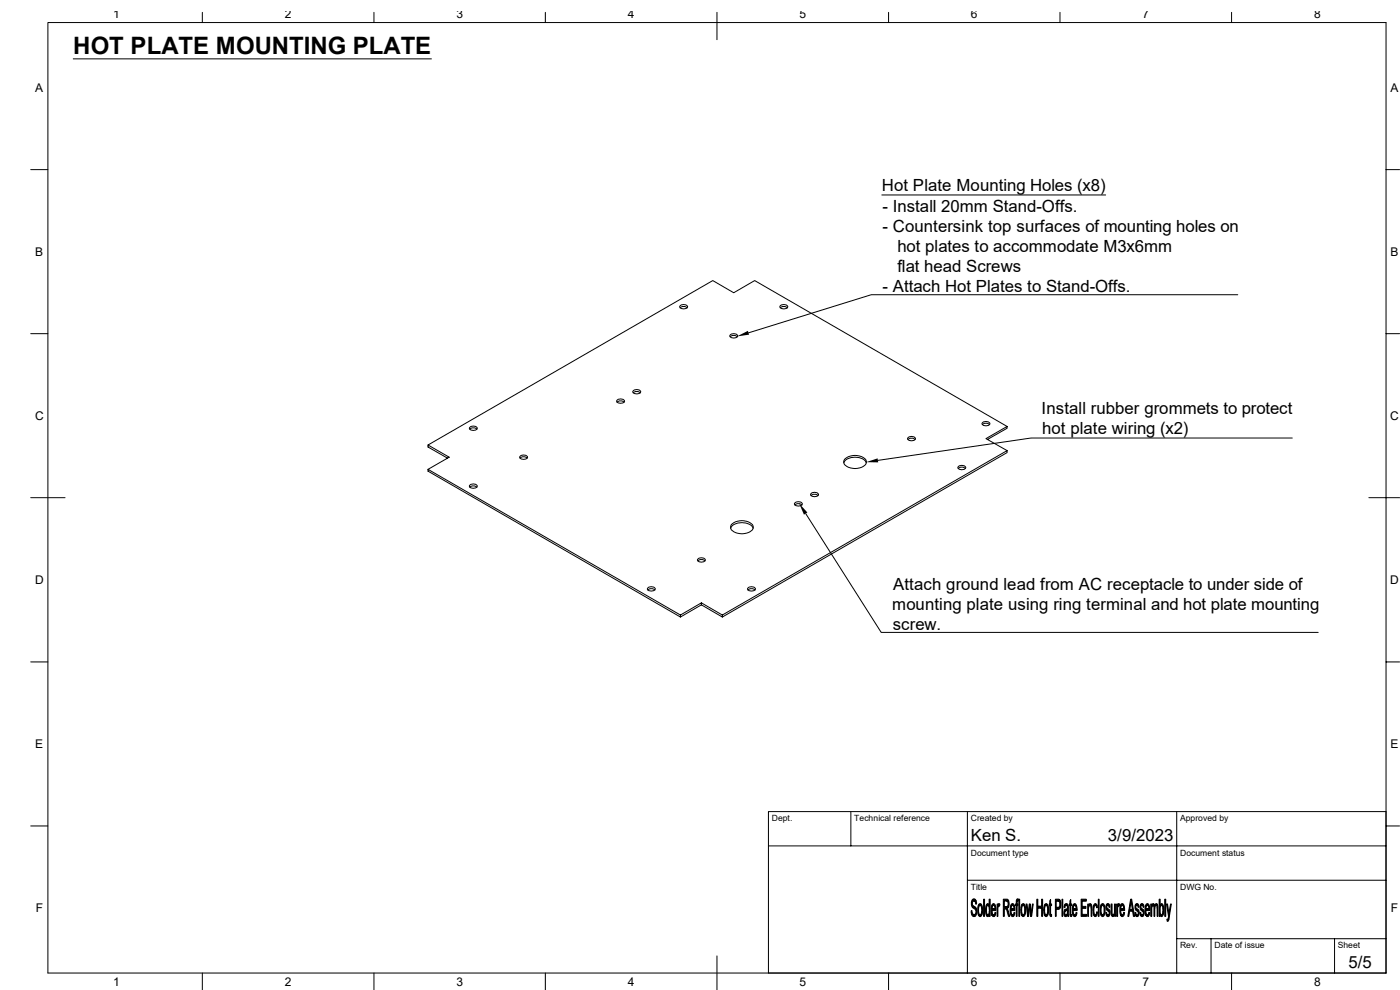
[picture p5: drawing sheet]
<svg xmlns="http://www.w3.org/2000/svg" width="297mm" height="210mm" viewBox="0 0 297 210" stroke-linecap="round" stroke-linejoin="round" font-family="sans-serif">
<g fill="none" stroke="#000" stroke-width=".21">
<path d="M10.2 4.8h283.8v201.6h-283.8zM15.5 12.5h76M42.9 2.6v2.2M79.3 2.6v2.2M115.7 2.6v2.2M152.1 2.6v5.8M188.5 2.6v2.2M224.9 2.6v2.2M261.3 2.6v2.2M6.5 36h3.7M294 36h2.9M187.1 41.4h47.5"/>
<path d="M6.5 70.8h3.7M144.3 65.3a1.13 1.13 0 0 1 1.5 0M144.4 64.8a1.08 1.08 0 0 1 1.5 .3 1 1 0 0 1-1.7 0zM154.9 71.5a1.13 1.13 0 0 1 1.5 0M155 71a1.08 1.08 0 0 1 1.5 .2 1 1 0 0 1-1.7 0zM165.5 65.3a1.13 1.13 0 0 1 1.5 0M165.6 64.8a1.08 1.08 0 0 1 1.5 .3 1 1 0 0 1-1.7 0zM262.6 62.5h-77.8l-26 8.1M294 70.8h2.9M95 97.2l-4.2-2.4v-.4l4.5 2.6-4.5 2.6M99.7 91.1a1.13 1.13 0 0 1 1.5 0M99.7 90.6a1.08 1.08 0 0 1 1.6 .2 1 1 0 0 1-1.7 0z"/>
<path d="M110.3 97.2a1.13 1.13 0 0 1 1.5 0M110.4 96.7a1.08 1.08 0 0 1 1.5 .3 1 1 0 0 1-1.7 0zM130.9 85.3a1.13 1.13 0 0 1 1.5 0M131 84.8a1.08 1.08 0 0 1 1.5 .3 1 1 0 0 1-1.7 0zM134.3 83.4a1.13 1.13 0 0 1 1.5 0M134.4 82.8a1.08 1.08 0 0 1 1.5 .3 1 1 0 0 1-1.7 0zM179 98.2a2.87 2.87 0 0 1 3.6-1l.9 .5 .3 .5M179.2 97.5a3.4 3.4 0 0 1 4.4 0 1.13 1.13 0 0 1-.8 1.6 3.1 3.1 0 0 1-3.8-.8zM192.6 93.3a1.13 1.13 0 0 1 1.5 0M192.7 92.8a1.08 1.08 0 0 1 1.5 .2 1 1 0 0 1-1.7 0zM203.3 99.4a1.13 1.13 0 0 1 1.5 0M203.4 98.9a1.08 1.08 0 0 1 1.5 .3 1 1 0 0 1-1.7 0z"/>
<path d="M208.4 90.1a1.13 1.13 0 0 1 1.5 0M208.5 89.6a1.08 1.08 0 0 1 1.5 .3 1 1 0 0 1-1.7 0zM209.5 93.2l4.2-2.4v-.3l-53.6-31-4.4 2.6-4.5-2.6-60.4 34.9M213.7 90.5l-4.5 2.5 4.5 2.6v.4l-60.5 34.9M213.7 95.6l-60.5 34.9M274.2 92.9h-55.5l-32.4 4.8M6.5 105.6h7.3M99.7 103.4a1.13 1.13 0 0 1 1.5 0M99.7 102.9a1.08 1.08 0 0 1 1.6 .2 1 1 0 0 1-1.7 0zM148 119a1.13 1.13 0 0 1 1.6 0M148.1 118.5a1.08 1.08 0 0 1 1.5 .3 1 1 0 0 1-1.6 0zM155 112.1a2.87 2.87 0 0 1 3.6-1l.9 .5 .3 .5"/>
<path d="M155.2 111.3a3.4 3.4 0 0 1 4.4 0 1.13 1.13 0 0 1-.9 1.7 3.1 3.1 0 0 1-3.7-.9zM168.6 107.1a1.13 1.13 0 0 1 1.5 0M168.7 106.6a1.08 1.08 0 0 1 1.5 .3 1 1 0 0 1-1.7 0zM170.9 109l16 25.2h92.8M172 105.2a1.13 1.13 0 0 1 1.6 0M172.1 104.6a1.08 1.08 0 0 1 1.6 .3 1 1 0 0 1-1.7 0zM290.4 105.6h6.5M137.4 125.2a1.13 1.13 0 0 1 1.5 0M137.5 124.7a1.08 1.08 0 0 1 1.5 .2 1 1 0 0 1-1.7 0zM148.8 128.3l4.4 2.6v-.4l-4.4-2.6v.4l-4.4 2.6M148.8 127.9l-4.4 2.6v.4l-53.6-31v-.3l53.6 30.9M158.7 125.2a1.13 1.13 0 0 1 1.5 0"/>
<path d="M158.7 124.7a1.08 1.08 0 0 1 1.6 .2 1 1 0 0 1-1.7 0zM6.5 140.4h3.7M294 140.4h2.9M6.5 175.2h3.7M163 179.5h131M180.5 172.2v7.3M205.2 172.2v34.2M249.6 172.2v34.2M294 172.2h-131v34.2M294 175.2h2.9M205.2 186.7h88.8M249.6 199.1h44.4"/>
<path d="M256.9 199.1v7.3M283.1 199.1v7.3M42.9 206.4v3.6M79.3 206.4v3.6M115.7 206.4v3.6M152.1 202.8v7.2M188.5 206.4v3.6M224.9 206.4v3.6M261.3 206.4v3.6"/>
</g>
<g fill="#000" stroke="#000" stroke-width=".21">
<path d="M206 193.2h.2a.67 .67 0 0 0 .5 .8h-.5z" fill-rule="evenodd"/>
<path d="M206.3 190.8a.48 .48 0 0 1 .8 .3h-.5a.73 .73 0 0 0-.3 .8 .73 .73 0 0 0 .7 .5l.2 .6v.5a.67 .67 0 0 1-.1 .7 .67 .67 0 0 1-.6 .2l-.3-.4h.5a.8 .8 0 0 0 .3-.8 .8 .8 0 0 0-.7-.7 1.61 1.61 0 0 1 0-1.7z" fill-rule="evenodd"/>
<path d="M206.6 191.1h.5l.1 .7h-.2l-.1-.5z" fill-rule="evenodd"/>
<path d="M207.5 192.1h.4a1.69 1.69 0 0 0 0 2h-.3l-.1-.2z" fill-rule="evenodd"/>
<path d="M207.6 191.9a.43 .43 0 0 1 .6-.1 .43 .43 0 0 1 .2 .5v1.5a.45 .45 0 0 1-.2 .5 .45 .45 0 0 1-.6 0v-.2h.4a1.72 1.72 0 0 0-.1-2h-.3z" fill-rule="evenodd"/>
<path d="M208.7 190.8h.2v3.6h-.2z" fill-rule="evenodd"/>
<path d="M209.3 191.8l.2-.1 .2 .1 .1 .3h-.3a1.79 1.79 0 0 0 .1 2h-.4l-.1-.6v-1.1z" fill-rule="evenodd"/>
<path d="M209.2 194.1h.6a.32 .32 0 0 1-.2 .3 .32 .32 0 0 1-.4-.3z" fill-rule="evenodd"/>
<path d="M209.8 190.8h.3v3.6h-.3v-.3h-.2l.2-.8a1.14 1.14 0 0 0-.3-1.2h.3z" fill-rule="evenodd"/>
<path d="M210.4 192.1h.4l-.2 .2-.1 .5h.8v.4h-.8v.6l.3 .3h-.4l-.1-.3z" fill-rule="evenodd"/>
<path d="M210.6 191.8a.5 .5 0 0 1 .5 .1 .5 .5 0 0 1 .1 .5l.1 .4h-.8h.6l-.2-.6-.5-.1z" fill-rule="evenodd"/>
<path d="M210.4 194.1h.5l.2-.6 .2 .1a.56 .56 0 0 1-.1 .6 .56 .56 0 0 1-.6 .2z" fill-rule="evenodd"/>
<path d="M211.5 191.8h.2v.4h.2l-.2 .4v1.8h-.2z" fill-rule="evenodd"/>
<path d="M211.8 191.8h.3l-.1 .4h-.3z" fill-rule="evenodd"/>
<path d="M212.9 190.8h.8l.3 .3h-.9v1.3h.9l-.3 .3-.6 .1v1.6h-.2z" fill-rule="evenodd"/>
<path d="M213.3 192.8h.4l.5 1.6h-.2l-.5-1.5z" fill-rule="evenodd"/>
<path d="M213.5 191.1h.5l.1 .9-.1 .4h-.9h.4a.7 .7 0 0 0 0-1.3z" fill-rule="evenodd"/>
<path d="M214.5 192.1h.3l-.2 .1-.1 .6h.8v.4h-.8l.1 .6 .2 .3h-.3l-.2-.4v-.8z" fill-rule="evenodd"/>
<path d="M214.5 191.9a.43 .43 0 0 1 .6-.1 .43 .43 0 0 1 .2 .5v.5h-.8h.6l-.1-.6-.5-.1z" fill-rule="evenodd"/>
<path d="M214.5 194.1h.4l.2-.6 .2 .1a.55 .55 0 0 1-.1 .6 .55 .55 0 0 1-.6 .2z" fill-rule="evenodd"/>
<path d="M215.6 191.1h.3l-.1 .7h.2v.3h-.2v2.3h-.2v-2.3h-.2v-.3h.2z" fill-rule="evenodd"/>
<path d="M215.7 190.8l.4-.1v.4h-.5z" fill-rule="evenodd"/>
<path d="M216.2 190.8h.1v3.6h-.1z" fill-rule="evenodd"/>
<path d="M216.7 192.1h.4a1.69 1.69 0 0 0 0 2h-.4l-.1-.2-.1-.9z" fill-rule="evenodd"/>
<path d="M216.8 191.9a.43 .43 0 0 1 .5-.1 .43 .43 0 0 1 .2 .5l.1 1.4a.6 .6 0 0 1-.7 .7l-.2-.3h.4a1.93 1.93 0 0 0 0-2h-.4z" fill-rule="evenodd"/>
<path d="M217.7 191.8h.2l.2 2-.1 .6z" fill-rule="evenodd"/>
<path d="M218.5 191.8l.3 2-.1 .6-.3-2z" fill-rule="evenodd"/>
<path d="M218.4 191.8h.1l-.3 2.6h-.2z" fill-rule="evenodd"/>
<path d="M219 191.8h.2l-.3 2.6h-.2z" fill-rule="evenodd"/>
<path d="M220 190.8h.2v1.4l.8 .5h-.8v1.7h-.2z" fill-rule="evenodd"/>
<path d="M221 190.8h.2v3.6h-.2v-1.7l-.8-.5h.8z" fill-rule="evenodd"/>
<path d="M221.5 192.1h.5a1.69 1.69 0 0 0 0 2h-.4l-.2-.4z" fill-rule="evenodd"/>
<path d="M221.7 191.9a.43 .43 0 0 1 .5-.1 .43 .43 0 0 1 .2 .5v1.4a.6 .6 0 0 1-.6 .7l-.2-.3h.4l.2-.9a1.16 1.16 0 0 0-.2-1.1h-.4z" fill-rule="evenodd"/>
<path d="M222.9 190.8v1h.2v.3h-.2v1.7l.1 .2h-.3v-1.9h-.1v-.3h.1v-.7z" fill-rule="evenodd"/>
<path d="M222.7 194h.4v.4h-.3z" fill-rule="evenodd"/>
<path d="M223.9 190.8h.8l.3 .3-.9 .1v1.3h.9l-.4 .4h-.5v1.5h-.2z" fill-rule="evenodd"/>
<path d="M224.5 191.2h.5v.2v1.1h-.9h.4a.84 .84 0 0 0 .1-1.3z" fill-rule="evenodd"/>
<path d="M225.3 190.8h.2v3.6h-.2z" fill-rule="evenodd"/>
<path d="M225.8 192.1h.4l-.2 .1-.1 .4-.2-.1z" fill-rule="evenodd"/>
<path d="M225.8 193l.6 .1a.59 .59 0 0 0-.5 .4 .59 .59 0 0 0 .2 .6h.3a.4 .4 0 0 1-.5 .3 .4 .4 0 0 1-.2-.6z" fill-rule="evenodd"/>
<path d="M225.9 191.8a.47 .47 0 0 1 .6 0 .47 .47 0 0 1 .2 .6v2h-.2v-.3h-.3l.2-.4 .1-.6-.6-.1a.52 .52 0 0 0 .5-.3 .52 .52 0 0 0-.1-.6h-.5z" fill-rule="evenodd"/>
<path d="M226.1 194.1h.4z" fill-rule="evenodd"/>
<path d="M227.2 190.8v1h.2v.3h-.2v1.8l.1 .1h-.3v-1.9h-.1v-.3h.1v-.7z" fill-rule="evenodd"/>
<path d="M227 194h.4v.4h-.3z" fill-rule="evenodd"/>
<path d="M227.6 192.1h.4l-.2 .1-.1 .6h.8v.4h-.8l.1 .6 .2 .3h-.4l-.1-.2v-1.5z" fill-rule="evenodd"/>
<path d="M227.7 191.9a.43 .43 0 0 1 .5-.1 .43 .43 0 0 1 .2 .5l.1 .5h-.8h.6l-.1-.6-.2-.1h-.4z" fill-rule="evenodd"/>
<path d="M227.6 194.1h.5l.2-.6 .2 .1a.55 .55 0 0 1-.1 .6 .55 .55 0 0 1-.6 .2z" fill-rule="evenodd"/>
<path d="M229.4 190.8h1.1v.4h-.9v1.1h.8v.4h-.8v1.3h.9v.4h-1.1z" fill-rule="evenodd"/>
<path d="M230.8 191.8h.1v.3l.2 .1-.2 .5v1.7h-.1z" fill-rule="evenodd"/>
<path d="M230.9 192.1h.3z" fill-rule="evenodd"/>
<path d="M231.1 191.8a.38 .38 0 0 1 .4 0 .38 .38 0 0 1 .1 .5v2.1h-.1l-.1-2.1-.2-.2h-.3z" fill-rule="evenodd"/>
<path d="M232.2 191.8l.2-.1 .3 .3-.4 .1-.2 .3v1.1l.3 .6h-.4l-.1-.4v-1.2z" fill-rule="evenodd"/>
<path d="M232.7 193.4l.1 .1a.69 .69 0 0 1-.5 .9l-.3-.3 .6-.2z" fill-rule="evenodd"/>
<path d="M232.4 192.1l.3-.1 .1 .5-.2 .1v-.4z" fill-rule="evenodd"/>
<path d="M233 190.8h.2v3.6h-.2z" fill-rule="evenodd"/>
<path d="M233.5 192.1h.4a1.69 1.69 0 0 0 0 2h-.3l-.1-.2z" fill-rule="evenodd"/>
<path d="M233.6 191.9a.43 .43 0 0 1 .6-.1 .43 .43 0 0 1 .2 .5v1.5a.48 .48 0 0 1-.2 .5 .48 .48 0 0 1-.6-.1v-.1h.4a1.93 1.93 0 0 0-.1-2h-.3z" fill-rule="evenodd"/>
<path d="M234.7 192l.3 .1a.58 .58 0 0 0 .4 .9l.1 .3a.75 .75 0 0 1-.6 1.1l-.2-.3h.4a.53 .53 0 0 0 .2-.6 .53 .53 0 0 0-.5-.4l-.2-.5z" fill-rule="evenodd"/>
<path d="M234.6 193.6l.2-.1v.4l.3 .2h-.4z" fill-rule="evenodd"/>
<path d="M234.8 191.8a.47 .47 0 0 1 .6 .1 .47 .47 0 0 1 .1 .5l-.2 .1-.2-.4-.4-.1z" fill-rule="evenodd"/>
<path d="M235.7 191.8h.2v2l.2 .3h.3a.36 .36 0 0 1-.4 .3 .36 .36 0 0 1-.2-.5z" fill-rule="evenodd"/>
<path d="M236.1 194.1l.4-.1z" fill-rule="evenodd"/>
<path d="M236.4 191.8h.2v2.6h-.1v-.4h-.2z" fill-rule="evenodd"/>
<path d="M236.9 191.8h.2v.4h.2l-.2 .4v1.8h-.2z" fill-rule="evenodd"/>
<path d="M237.2 191.8h.3l-.1 .4h-.3z" fill-rule="evenodd"/>
<path d="M237.7 192.1h.4l-.3 .2v.5h.8v.4h-.9l.1 .6 .3 .3h-.4l-.1-.3z" fill-rule="evenodd"/>
<path d="M237.8 191.9a.43 .43 0 0 1 .5-.1 .43 .43 0 0 1 .2 .5l.1 .5h-.8h.6l-.1-.6-.1-.1h-.5z" fill-rule="evenodd"/>
<path d="M237.7 194.1h.5l.2-.6 .2 .1a.58 .58 0 0 1-.1 .6 .58 .58 0 0 1-.6 .2z" fill-rule="evenodd"/>
<path d="M239.9 190.8h.2l-.4 2.1 .6 .4h-.7l-.1 1.1h-.2z" fill-rule="evenodd"/>
<path d="M240.1 190.8l.6 3.6h-.2l-.2-1.1-.6-.4h.5l-.3-1.7z" fill-rule="evenodd"/>
<path d="M240.8 192l.4 .1a.48 .48 0 0 0-.2 .5 .48 .48 0 0 0 .5 .4 .87 .87 0 0 1-.4 1.4l-.3-.3h.4a.55 .55 0 0 0 .3-.6 .55 .55 0 0 0-.5-.4l-.2-.4z" fill-rule="evenodd"/>
<path d="M240.7 193.6l.3-.1 .2 .6h-.4z" fill-rule="evenodd"/>
<path d="M241 191.8a.47 .47 0 0 1 .6 .1 .47 .47 0 0 1 0 .5l-.1 .1-.2-.4-.5-.1z" fill-rule="evenodd"/>
<path d="M241.9 192l.4 .1a.58 .58 0 0 0 .3 .9l.1 .3a.75 .75 0 0 1-.6 1.1l-.2-.3h.4a.53 .53 0 0 0 .2-.6 .53 .53 0 0 0-.4-.4l-.2-.5z" fill-rule="evenodd"/>
<path d="M241.8 193.6l.2-.1 .1 .4 .2 .2h-.4z" fill-rule="evenodd"/>
<path d="M242.1 191.8a.47 .47 0 0 1 .5 .1 .47 .47 0 0 1 .1 .5l-.2 .1-.1-.4-.5-.1z" fill-rule="evenodd"/>
<path d="M243 192.1h.4l-.2 .2-.1 .5h.8v.4h-.8l.1 .6 .2 .3h-.4v-.3z" fill-rule="evenodd"/>
<path d="M243.2 191.8a.5 .5 0 0 1 .5 .1 .5 .5 0 0 1 .2 .5v.4h-.8h.6l-.2-.7h-.5z" fill-rule="evenodd"/>
<path d="M243 194.1h.5l.2-.6 .2 .1a.58 .58 0 0 1-.1 .6 .58 .58 0 0 1-.6 .2z" fill-rule="evenodd"/>
<path d="M244.1 191.8h.2v.3l.2 .1-.2 .3v1.9h-.2z" fill-rule="evenodd"/>
<path d="M244.3 192l.3 .1z" fill-rule="evenodd"/>
<path d="M244.5 191.7h.3l.2 .5-.7-.2z" fill-rule="evenodd"/>
<path d="M244.7 192.2l.6-.1-.3 .3v2h-.2z" fill-rule="evenodd"/>
<path d="M245.1 191.8a.33 .33 0 0 1 .5 0 .33 .33 0 0 1 0 .4l.1 2.2h-.2l-.1-2.2-.1-.1h-.3z" fill-rule="evenodd"/>
<path d="M245.9 190.8h.2v1.3h.3a1.99 1.99 0 0 0-.1 1.9l-.2 .1v.3h-.2z" fill-rule="evenodd"/>
<path d="M246.1 194.1h.3z" fill-rule="evenodd"/>
<path d="M246.2 191.9a.4 .4 0 0 1 .5-.1 .4 .4 0 0 1 .1 .5v1.5a.45 .45 0 0 1-.1 .5 .45 .45 0 0 1-.5 0l-.1-.2h.3a1.75 1.75 0 0 0 0-2h-.3z" fill-rule="evenodd"/>
<path d="M247.1 190.8h.2v3.6h-.2z" fill-rule="evenodd"/>
<path d="M247.6 195h.4l-.2 .5-.2-.1z" fill-rule="evenodd"/>
<path d="M247.5 191.8h.2l.3 1.9-.1 .7z" fill-rule="evenodd"/>
<path d="M248.3 191.8h.2l-.5 3.1v.1h-.3l.2-.2z" fill-rule="evenodd"/>
</g>
<path d="M156.3 71.4l2.4-1.2 .2 .8zM183.7 98l2.5-.8 .1 .9zM169.5 106.8l1.8 1.9-.7 .5z" fill="#000"/>
<text font-size="5.1" x="15.5" y="11.4">HOT PLATE MOUNTING PLATE</text>
<g font-size="3.6">
<text x="187.1" y="40.6">Hot Plate Mounting Holes (x8)</text>
<text x="187.2" y="44.9">- Install 20mm Stand-Offs.</text>
<text x="187.2" y="49.2">- Countersink top surfaces of mounting holes on</text>
<text x="190.4" y="53.4">hot plates to accommodate M3x6mm</text>
<text x="190.4" y="57.7">flat head Screws</text>
<text x="187.2" y="62">- Attach Hot Plates to Stand-Offs.</text>
<text x="221" y="87.9">Install rubber grommets to protect</text>
<text x="221.1" y="92.2">hot plate wiring (x2)</text>
<text x="189.5" y="125.1">Attach ground lead from AC receptacle to under side of</text>
<text x="189.3" y="129.4">mounting plate using ring terminal and hot plate mounting</text>
<text x="189.4" y="133.6">screw.</text>
<text x="206" y="178.4">Ken S.</text>
<text x="235" y="178.4">3/9/2023</text>
<text x="286.1" y="205.4">5/5</text>
</g>
<g font-size="2.5">
<text x="24" y="3.9">1</text>
<text x="60.4" y="3.9">2</text>
<text x="96.8" y="3.9">3</text>
<text x="133.2" y="3.9">4</text>
<text x="169.6" y="3.9">5</text>
<text x="206" y="3.9">6</text>
<text x="242.4" y="3.9">7</text>
<text x="278.8" y="3.9">8</text>
<text x="7.5" y="19.5">A</text>
<text x="295" y="19.5">A</text>
<text x="7.5" y="54.3">B</text>
<text x="295" y="54.3">B</text>
<text x="7.5" y="89.1">C</text>
<text x="294.9" y="89.1">C</text>
<text x="7.5" y="123.9">D</text>
<text x="294.9" y="123.9">D</text>
<text x="7.5" y="158.7">E</text>
<text x="295" y="158.7">E</text>
<text x="7.6" y="193.5">F</text>
<text x="295.1" y="193.5">F</text>
<text x="24" y="209.1">1</text>
<text x="60.4" y="209.1">2</text>
<text x="96.8" y="209.1">3</text>
<text x="133.2" y="209.1">4</text>
<text x="169.6" y="209.1">5</text>
<text x="206" y="209.1">6</text>
<text x="242.4" y="209.1">7</text>
<text x="278.8" y="209.1">8</text>
</g>
<g font-size="1.8">
<text x="163.7" y="174.2">Dept.</text>
<text x="181.2" y="174.2">Technical reference</text>
<text x="206" y="174.2">Created by</text>
<text x="250.4" y="174.2">Approved by</text>
<text x="206" y="181.5">Document type</text>
<text x="250.4" y="181.5">Document status</text>
<text x="206" y="188.8">Title</text>
<text x="250.4" y="188.8">DWG No.</text>
<text x="250.4" y="201.2">Rev.</text>
<text x="257.6" y="201.2">Date of issue</text>
<text x="283.9" y="201.2">Sheet</text>
</g>
</svg>
